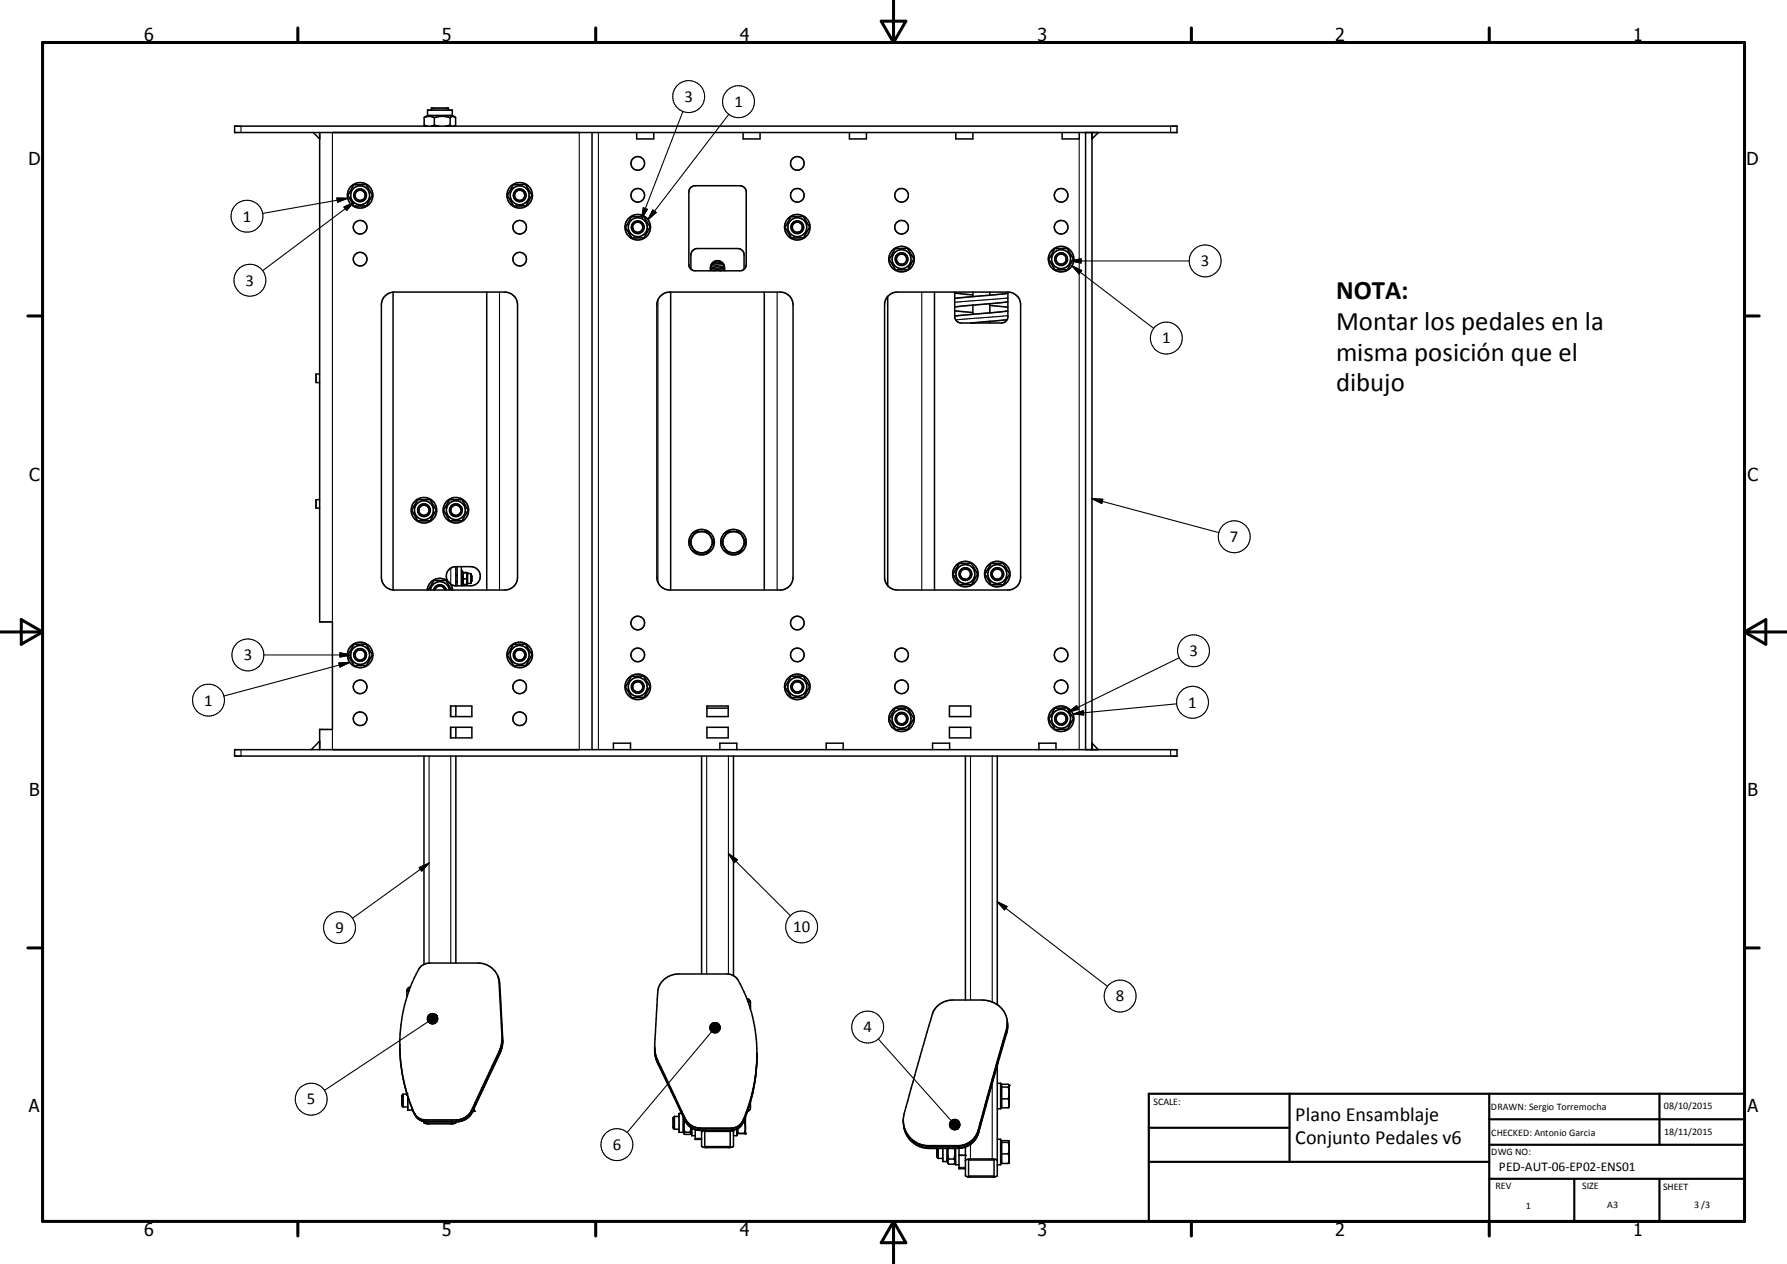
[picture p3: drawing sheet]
<svg xmlns="http://www.w3.org/2000/svg" width="420mm" height="297mm" viewBox="0 0 420 297" stroke-linecap="round" stroke-linejoin="round" font-family="sans-serif">
<g fill="none" stroke="#000" stroke-width=".36">
<path d="M55.1 29.6h221.6v1.5h-221.6zM73.6 31.1l1.5 1.5M75.1 31.1v115h3v25.3h-3v4.8M99.7 29.4l.7 .2M99.7 29.4l.4 .2M99.8 27.5l-.1 .1v1.8M99.9 27.6a2.47 2.47 0 0 1 2.2 0M100.5 27.1v-1.2h5.8v1.2M100.5 27.1h5.8M100.5 27.1l-.7 .4M101.4 25.9v-.5h4v.5M102.1 27.6a5.8 5.8 0 0 1 3.7 0"/>
<path d="M102.1 29.4l1.1 .2M102.1 29.4l-.7 .2M102.1 27.6v1.8M105.8 27.6a.83 .83 0 0 1 1.3 0v1.8l-.4 .2h.2M105.8 29.4l.4 .2M105.8 29.4l-1.1 .2M105.8 27.6v1.8M106.3 27.1l.6 .4M139.2 31.1v145.1M149.6 31.1v1.5h4.1v-1.5M174.7 31.1v1.5h4v-1.5M199.7 31.1v1.5h3.9v-1.5"/>
<path d="M224.7 31.1v1.5h4v-1.5M249.7 31.1v1.5h4v-1.5M255.2 31.1v145.1M256.7 31.1v145.1M258.2 31.1l-1.5 1.5M83.2 43.4h2.8l1.1 1.8a.75 .75 0 0 1 .1 1.3l-.7 1.2a.76 .76 0 0 1-1.1 .7h-2.2l-1.1-1.8a.78 .78 0 0 1 0-1.3zM120.7 43.4h2.1a.74 .74 0 0 1 1.1 .6l1.1 1.9-1 1.8a.79 .79 0 0 1-1.1 .7h-2.1l-1.2-1.8a.76 .76 0 0 1 0-1.3zM148.4 50.9h2.9l1.1 1.8a.75 .75 0 0 1 0 1.3l-1 1.9h-2.9l-1.5-2.5zM162.3 44.1l1.1-.5h10.5a1.48 1.48 0 0 1 1.5 1.5v17a1.48 1.48 0 0 1-1.5 1.5h-10.5a1.47 1.47 0 0 1-1.5-1.5v-17l.1-.5zM185.9 50.9h2.9l1.1 1.8a.77 .77 0 0 1 0 1.3l-1 1.9h-.4h-2.5l-1.1-1.8a.78 .78 0 0 1 0-1.3zM210.4 58.4h2.9l1.1 1.8a.75 .75 0 0 1 0 1.3l-1 1.9h-2.9l-1.1-1.8a.75 .75 0 0 1 0-1.3zM247.9 58.4h2.9l1.1 1.8a.78 .78 0 0 1 0 1.3l-1 1.9h-2.9l-1.1-1.8a.78 .78 0 0 1 0-1.3z"/>
<path d="M90.5 69.5l1-.6 1.1-.3h26.1a3 3 0 0 1 3 3v64a3 3 0 0 1-3 3h-26.1a3 3 0 0 1-3-3v-64l.3-1.1zM92.4 68.7v69.9M114.4 68.6v70M155.3 69.5l.9-.6 1.2-.3h26a3 3 0 0 1 3 3v64a2.96 2.96 0 0 1-3 3h-26a3 3 0 0 1-3-3v-64l.2-1.1zM157.6 68.6v70M162.4 63.3v-3.4a1.53 1.53 0 0 1 1.5-1.5h9.5a1.48 1.48 0 0 1 1.5 1.5v3.4M166.9 63.6l.3-.4h2.9l.2 .4M167 62.9v.7M167.2 63.1h-.2M167.4 61.8a1.66 1.66 0 0 1 2-.4 1.66 1.66 0 0 1 .9 1.8 3 3 0 0 0-3.3 0v-.6zM167.4 62.1l-.4 .8M167.8 63.6l.7-.1 1 .1"/>
<path d="M169.6 61.9l.3 .2a1.67 1.67 0 0 1 .4 1.5M169.6 61.9a1.63 1.63 0 0 0-2.2 .2M169.7 61.9l-2.3 .2M170.2 62.6l-.9 .2M179.6 68.6v70M208.7 69.6v68M208.8 69.5l1-.6 1.1-.3h26a2.99 2.99 0 0 1 3 3v64a2.96 2.96 0 0 1-3 3h-26a2.96 2.96 0 0 1-3-3v-64l.2-1.1zM219.7 68.6v70M224.4 68.6v5.8a1.56 1.56 0 0 0 1.5 1.5h9.5a1.52 1.52 0 0 0 1.5-1.5v-5.8M224.4 73l4.3 .4M224.4 68.9l4.3 .4M228.7 68.6v1.1"/>
<path d="M228.7 71.7v2.1M228.7 75.9h.1M228.7 75.9h-.6M232.7 68.6v.8M232.7 71.4v2.1M232.7 75.5v.4M232.7 71.8l4.2 .4M236.7 75.1l-8 .8M236.9 70.9l-12.5 1.2M236.9 73.1l-12.5 1.2M236.9 68.9l-12.5 1.2M75.1 87.9h-.8v2h.8"/>
<path d="M75.1 117.4h-.8v2h.8M98.2 117.4h2.9l1 1.8a.76 .76 0 0 1 0 1.4l-1 1.8h-2.9l-1.1-1.8a.76 .76 0 0 1 0-1.4zM105.7 117.4h2.9l1.1 1.8a.76 .76 0 0 1 0 1.4l-1.1 1.8h-2.9l-1.1-1.8a.76 .76 0 0 1 0-1.4zM100.6 138.6l1.4-2.2h2.8l1.3 2.2M101.2 138.6a2.22 2.22 0 0 1 2.2-1.9 2.22 2.22 0 0 1 2.2 1.9M101.9 138.6a1.51 1.51 0 0 1 1.5-1.2 1.51 1.51 0 0 1 1.5 1.2M102.2 138.6a1.18 1.18 0 0 1 1.2-.9 1.18 1.18 0 0 1 1.2 .9M105.2 136.5a2.99 2.99 0 0 0-4.8 2.1M105.2 136.5l.8 .9 .4 1.2M105.9 137.3l1.2 .3M107.1 133.2h3.6a2.25 2.25 0 0 1 2.2 2.2 2.25 2.25 0 0 1-2.2 2.2h-3.6M107.1 133.2a2.25 2.25 0 0 0-1.9 3.3"/>
<path d="M107.1 133.2v4.4M107.1 135.2h.4M107.1 136.7h.4M107.5 133.2v4.4M108.4 133.2v4.4M108.4 134.2h.3v3.4M108.7 137.1l.2 .2h.8M108.8 134.6h.1M108.8 134.6l-.1 .2M108.8 134.6h.9M109 136l-.2 .7 .2 .6M109 134.6l-.2 .7 .2 .7"/>
<path d="M109 136h.6M109.6 134.6l.2 .6-.2 .8M109.6 136l.2 .5-.2 .8M109.8 134.6h.1M109.8 137.3h-.1M109.8 134.6l.1 .2M109.9 134.8h.8v2.3h-.8M109.9 134.8v2.3M109.9 137.1l-.1 .2M110.7 135.2h.1M110.7 136.7h.1M110.8 135.2l.1 .1v1.2l-.1 .2"/>
<path d="M110.8 135.2v1.5M162.6 126.5l-.2 1.1 .3 1M162.6 126.4l-.6 1 .7 1.2M162.7 128.6l.8 1.3h2.9l.7-1.3M162.7 126.1l-.1 .4M162.7 128.6a2.49 2.49 0 0 0 4.4 0M166.9 125.8a2.53 2.53 0 0 0-4.2 .3M166.9 125.8l-.5-.9h-2.9l-.8 1.2M166.9 125.8l.3 .6M167.2 126.5l.2 1.1-.3 1M167.2 126.4l.2 .4a.77 .77 0 0 1 0 1.2l-.3 .6M170.1 126.4l-.6 1 .7 1.2"/>
<path d="M170.1 126.5l-.2 1.1 .3 1M170.2 126.1l.8-1.2h2.9l.7 1.2M170.2 126.1a2.5 2.5 0 0 1 4.4 0M170.2 126.1l-.1 .4M170.2 128.6l.8 1.3h2.9l.7-1.3M170.2 128.6a2.47 2.47 0 0 0 4.4 0M174.6 126.1l.1 .3M174.7 126.5l.2 1.1-.3 1M174.7 126.4l.6 1-.7 1.2M225.5 132.4h2.8l1.1 1.8a.74 .74 0 0 1 0 1.3l-1.1 1.9h-2.8l-1.5-2.5zM233 132.4h2.9l1 1.8a.74 .74 0 0 1 0 1.3l-1 1.9h-2.9l-1.1-1.9a.74 .74 0 0 1 0-1.3zM83.2 151.4h2.1a.77 .77 0 0 1 1.1 .6l.7 1.2a.75 .75 0 0 1 .1 1.3l-1.1 1.9h-2.1a.74 .74 0 0 1-1.1-.6l-.8-1.2a.78 .78 0 0 1 0-1.3z"/>
<path d="M120.7 151.4h2.1a.74 .74 0 0 1 1.1 .6l.8 1.2a.78 .78 0 0 1 0 1.3l-1.1 1.9h-2.1a.77 .77 0 0 1-1.1-.6l-.8-1.2a.76 .76 0 0 1 0-1.3zM148.4 158.9h2.9l1.5 2.4-1 1.9a.76 .76 0 0 1-1.2 .7h-2.1l-1.1-1.8a.78 .78 0 0 1 0-1.3zM185.9 158.9h2.9l1.5 2.4-1 1.9a.79 .79 0 0 1-1.2 .7h-2.1l-1.1-1.8a.78 .78 0 0 1 0-1.3zM55.1 176.2h221.6v1.5h-221.6zM75.1 174.1l-1.9 2.1M99.7 177.7v48.9M105.9 165.9h5v2.5h-5zM105.9 170.9h5v2.5h-5zM107.1 165.9v2.5M107.1 170.9v2.5M107.1 177.7v48.6M144.2 176.2v-1.6h4v1.6"/>
<path d="M164.9 177.7v51.2M166.2 165.9h5v2.5h-5zM166.2 170.9h5v2.5h-5zM166.2 166.4h5M169.2 176.2v-1.6h4v1.6M172.4 177.7v51.6M194.2 176.2v-1.6h4v1.6M210.4 166.4h2.9l1.1 1.8a.75 .75 0 0 1 0 1.3l-1 1.9h-1.4h-1.5l-1.1-1.8a.75 .75 0 0 1 0-1.3zM219.2 176.2v-1.6h4v1.6M223.2 165.9h5v2.5h-5zM223.2 170.9h5v2.5h-5zM226.9 177.7v57.3"/>
<path d="M234.4 177.7v58.4M244.2 176.2v-1.6h4v1.6M247.9 166.4h2.9l1.1 1.8a.78 .78 0 0 1 0 1.3l-1 1.9h-1.5h-1.4l-1.1-1.8a.78 .78 0 0 1 0-1.3zM256.7 174.6l1.5 1.6M95.6 232.9v1.3M96.2 232.6l-.6 .3M96.5 231.9l-.6 .3-.3 .7M117 229.3l.2 .5a71.6 71.6 0 0 1 .8 10.9l.2 3.3a6.9 6.9 0 0 1-.7 3.6l-5.7 11.9M175.6 234.7l.6 .3 .2 .6M175.8 235.3l.6 .3M176.4 235.6v1.6M236.7 239.9l.1 .3"/>
<path d="M94 245.4v2.3M94 247.7l.6 4.9 .9 4M94 247.7a41.4 41.4 0 0 0 2.8 12.7M94.7 257.1v3M94.7 257.1l-.3 .3v2.4l.3 .3M94.7 257.1h1M95.6 257l.2 .6M95.8 257.6v3.2h1.1M118 244.1l-.3 1.8-.4 1.2-6.5 13.9a4 4 0 0 1-3.3 2.2h-7.5a3.5 3.5 0 0 1-3.2-3.1l-1.2-3.3M118 244.2l-.7-13.5a4.8 4.8 0 0 0-4.5-4.4h-11.8a2.98 2.98 0 0 0-2.6 1.5 36.7 36.7 0 0 0-4.4 19.9M118.2 244.5l-.5 2.6-6.7 14.2M153.9 246.9l.1 1.3 .5 1.4 5.7 12"/>
<path d="M153.9 246.2l.1 1 .5 1.8 6.5 13.7a4 4 0 0 0 3.4 2.4l7.9-.1 1.1-.3 .9-.8a36.6 36.6 0 0 0 3.5-13.3M153.9 247.7v-2l.7-12.5a4.8 4.8 0 0 1 5-4.3h11.2a3 3 0 0 1 2.7 1.4 35.7 35.7 0 0 1 4.3 20.3M154 247.9l.6 1.7 6.4 13.6a4 4 0 0 0 3.4 2.3l8.2-.1a2.95 2.95 0 0 0 2-1.7 40.1 40.1 0 0 0 3.3-15.3M176.4 258.9l-.7 2.2M176.4 258.9v1.6l-.3 .5-.4 .1M177.8 250.6l-.3 3.4-1.1 4.9M177.9 249.5l-.1 1.1M177.9 247.6v.3M177.9 248v.3M234.4 250.4v25.9l-.9 .3h-5.7l-.8-.2-.1-6.8M234.4 254.5h.8v6h-.8M235.2 259.7h.3"/>
<path d="M235.2 255.4h.3M235.5 254.8h1.5l.2 .2v5.1l-.2 .2h-1.5zM235.5 255.4h1.5M235.5 258.2h1.5M236.8 240.6l-.2 1.2-6.7 23.7a5 5 0 0 1-4.4 3.7h-7.5a6 6 0 0 1-5.7-5.8M236.8 240.2l-.2 2-6.7 23.5a5.1 5.1 0 0 1-4.8 3.7h-6.8a5.9 5.9 0 0 1-6-5.9M236.8 240.9l-.2 1.8-6.6 23.5a5 5 0 0 1-4.8 3.7h-6.8a6 6 0 0 1-6-5.4M237 258.2l.2 .8M237 255.4l.2 1.1M237.2 259.5l-.2 .8M237.2 257.2l-.2 1M237.2 255.2l-.2 .2"/>
<path d="M94.7 260.1h1.1M96.8 260.4l.5 1.1M96.9 260.4v.4M96.9 260.8l.2 .4M97.1 261.2h.1M97.3 261.6l.2 .4M97.3 261.5l.3 .5M97.5 262l.8 .9M97.6 262l.7 .9M98.3 262.9l.3 .3M98.3 262.9l.4 .2M98.6 263.2l1.3 .4 8-.1"/>
<path d="M98.7 263.1l1.5 .4M99.7 263.5l.1 .4 .8 .2h5.6l.9-.2v-.3M100.4 263.6v.3h6v-.3M108.4 263.4l-.2 .1M108.4 263.4l-.5 .1M109.6 262.9l-1.2 .5M110.8 261.6l-1.2 1.3M110.9 261.4l-.5 .8-.6 .6M111.1 261l.3 .1M111.3 260.6l-.1 .4M111.4 261.1h.1M111.4 261.1l-.3 .1-.2 .3"/>
<path d="M111.4 260.4v.7M158.5 262.3v3M158.5 262.3l-.3 .3v2.4l.3 .3M158.5 265.3h1.1M158.5 262.3h1.1M160.2 261.6h-.6v4.5h1M160.2 261.6l.8 1.7M160.6 262.5v3.6M160.6 266.1l.2 .3M160.8 266.4l.2 .2h1.2l.2-.2M160.9 263.1l.1 .2M161 266h1.2"/>
<path d="M161 266l-.2 .4M161 263.3l-.2 1.1 .2 1.6M161 263.3h.1M161 263.3l.6 1 .8 .7M162.2 266l.2 .4M162.4 265l-.2 1M162.6 265.1v1.8h.8M162.6 266.1l-.2 .3M163.4 265.4v2.3h1.5M165.7 265.8h5.9v3.6h-5.9zM165.7 265.6l-.8 .4M171.7 265.6l.7 .4"/>
<path d="M172.4 265.6v3.7l-.3 .2-.6 .2h-5.7l-.8-.2-.1-3.9M173.2 265.3v1.6h-.8M173.2 266h.2M173.4 266.3h1.6M174.7 263.8h.3M175 266.3h.2M175 263.8l.2 .9M175.2 262.4v4h-1.8v-1.2M175.2 265.3l-.2 1M175.2 262.8l-.2 1M175.7 261.1l-.7 1.8a3.3 3.3 0 0 1-3.1 2.7h-7.5l-1.3-.3-.7-.3M212.3 263.5l.1-1.4 .5-1.9 6.2-21.9a4.9 4.9 0 0 1 4.9-3.3h6.8a5.8 5.8 0 0 1 6 6.1l-.2 1.2-6.6 23.7a5.1 5.1 0 0 1-4.8 3.7h-6.8a6 6 0 0 1-5.9-4.9"/>
<path d="M220.2 269.9v2l.3 .3M220.5 269.9v2.3M220.5 272.2h1.1M221.6 269.9v3h1M222.6 269.9v3M222.6 272.9l.3 .6M222.9 269.9l-.1 1.2 .2 1.2M223 272.3l-.2 .5 .2 .8h1.2a.92 .92 0 0 0 0-1.3M223 272.3h1.2M224.3 269.9a4.4 4.4 0 0 1-.1 2.4M224.6 269.9v3.8h.8M224.6 272.9l-.3 .6"/>
<path d="M225.4 269.9v4.7h1.5M225.4 271.5h1.5M226.9 272.7l.3-.2 .6-.2h5.7l.7 .2 .2 .2M227.7 272.6h5.9v3.7h-5.9zM234.4 267.7h.8v6h-.8M235.2 272.9h.3M235.2 268.5h.3M235.5 268h1.5l.2 .2v5l-.2 .2h-1.5zM235.5 271.1h1.5M235.5 268.4h1.5M237 268.4l.2 1.1M237 271.1l.2 .9"/>
<path d="M237.2 268.3l-.2 .1M237.2 270.1l-.2 1M237.2 272.5l-.2 .9"/>
<circle cx="149.9" cy="38.4" r="1.6"/>
<circle cx="187.4" cy="38.4" r="1.6"/>
<circle cx="84.6" cy="45.9" r="1.19"/>
<circle cx="84.6" cy="45.9" r="3"/>
<circle cx="84.6" cy="45.9" r="1.49"/>
<circle cx="84.6" cy="45.9" r="2.24"/>
<circle cx="84.7" cy="53.4" r="1.6"/>
<circle cx="122.1" cy="45.9" r="1.5"/>
<circle cx="122.1" cy="45.9" r="3"/>
<circle cx="122.1" cy="53.4" r="1.6"/>
<circle cx="122.2" cy="45.9" r="1.19"/>
<circle cx="122.2" cy="45.9" r="2.23"/>
<circle cx="149.9" cy="53.4" r="1.19"/>
<circle cx="149.9" cy="53.4" r="2.23"/>
<circle cx="149.9" cy="45.9" r="1.6"/>
<circle cx="149.9" cy="53.4" r="2.99"/>
<circle cx="149.9" cy="53.4" r="1.5"/>
<circle cx="187.4" cy="53.4" r="2.23"/>
<circle cx="187.4" cy="53.4" r="1.5"/>
<circle cx="187.4" cy="53.4" r="3"/>
<circle cx="187.4" cy="53.4" r="1.19"/>
<circle cx="187.4" cy="45.9" r="1.6"/>
<circle cx="211.9" cy="45.9" r="1.6"/>
<circle cx="211.9" cy="53.4" r="1.6"/>
<circle cx="249.4" cy="45.9" r="1.6"/>
<circle cx="249.4" cy="53.4" r="1.6"/>
<circle cx="84.7" cy="60.9" r="1.59"/>
<circle cx="122.1" cy="60.9" r="1.59"/>
<circle cx="211.9" cy="60.9" r="2.23"/>
<circle cx="211.9" cy="60.9" r="3"/>
<circle cx="211.9" cy="60.9" r="1.19"/>
<circle cx="211.9" cy="60.9" r="1.5"/>
<circle cx="249.4" cy="60.9" r="3"/>
<circle cx="249.4" cy="60.9" r="1.5"/>
<circle cx="249.4" cy="60.9" r="1.2"/>
<circle cx="249.4" cy="60.9" r="2.23"/>
<circle cx="99.6" cy="119.9" r="2.22"/>
<circle cx="99.6" cy="119.9" r="3"/>
<circle cx="99.6" cy="119.9" r="1.51"/>
<circle cx="99.7" cy="119.9" r="1.2"/>
<circle cx="107.1" cy="119.9" r="1.5"/>
<circle cx="107.1" cy="119.9" r="2.22"/>
<circle cx="107.1" cy="119.9" r="1.2"/>
<circle cx="107.2" cy="119.9" r="3"/>
<circle cx="164.9" cy="127.4" r="2.99"/>
<circle cx="172.4" cy="127.4" r="3"/>
<circle cx="226.9" cy="134.9" r="1.19"/>
<circle cx="226.9" cy="134.9" r="3"/>
<circle cx="226.9" cy="134.9" r="2.22"/>
<circle cx="226.9" cy="134.9" r="1.5"/>
<circle cx="234.4" cy="134.9" r="1.19"/>
<circle cx="234.4" cy="134.9" r="2.22"/>
<circle cx="234.4" cy="134.9" r="1.5"/>
<circle cx="234.4" cy="134.9" r="3"/>
<circle cx="84.6" cy="153.9" r="1.19"/>
<circle cx="84.6" cy="153.9" r="3"/>
<circle cx="84.6" cy="153.9" r="1.49"/>
<circle cx="84.6" cy="153.9" r="2.22"/>
<circle cx="122.1" cy="153.9" r="1.5"/>
<circle cx="122.2" cy="153.9" r="2.23"/>
<circle cx="122.2" cy="153.9" r="1.19"/>
<circle cx="122.2" cy="153.9" r="2.99"/>
<circle cx="149.9" cy="153.9" r="1.6"/>
<circle cx="149.9" cy="146.4" r="1.6"/>
<circle cx="187.4" cy="146.4" r="1.6"/>
<circle cx="187.4" cy="153.9" r="1.6"/>
<circle cx="211.9" cy="153.9" r="1.6"/>
<circle cx="249.4" cy="153.9" r="1.6"/>
<circle cx="84.6" cy="168.9" r="1.61"/>
<circle cx="84.6" cy="161.4" r="1.6"/>
<circle cx="122.1" cy="168.9" r="1.59"/>
<circle cx="122.2" cy="161.4" r="1.6"/>
<circle cx="149.9" cy="161.4" r="1.19"/>
<circle cx="149.9" cy="161.4" r="2.99"/>
<circle cx="149.9" cy="161.4" r="2.23"/>
<circle cx="149.9" cy="161.4" r="1.5"/>
<circle cx="187.4" cy="161.4" r="1.19"/>
<circle cx="187.4" cy="161.4" r="2.23"/>
<circle cx="187.4" cy="161.4" r="1.5"/>
<circle cx="187.4" cy="161.4" r="3"/>
<circle cx="211.9" cy="168.9" r="1.5"/>
<circle cx="211.9" cy="168.9" r="2.23"/>
<circle cx="211.9" cy="168.9" r="3"/>
<circle cx="211.9" cy="168.9" r="1.19"/>
<circle cx="211.9" cy="161.4" r="1.6"/>
<circle cx="249.4" cy="161.4" r="1.6"/>
<circle cx="249.4" cy="168.9" r="1.5"/>
<circle cx="249.4" cy="168.9" r="1.2"/>
<circle cx="249.4" cy="168.9" r="3"/>
<circle cx="249.4" cy="168.9" r="2.23"/>
</g>
<g fill="none" stroke="#000" stroke-width=".25">
<path d="M56.6 29.6v1.5M78.1 31.1v115M136.2 31.1v145.1M140.7 31.1v145.1M160.5 26.2l-9.7 25.1M171.3 26.8l-19 24.8M253.7 32.6v143.6M275.2 29.6v1.5M79.2 46.5l2.5 .1-2.3 .9zM80.9 48.6l2.3-1-1.7 1.9zM81.7 46.6l-19.9 3.5M83.2 47.6l-21.5 16"/>
<path d="M151.2 48.8l1 .4-1.4 2.1zM153.4 49.3l.8 .6-1.9 1.7zM117.4 68.6v70M154.6 70.4v66.4M169.9 62.2l-2.8 .3M182.7 68.6v70M216.7 68.6v70M236.9 74.2l-12.3 1M236.9 70l-12.5 1M251.6 61.3h27.9M251.6 61.3l2.5-.5v1zM252 62.5l19.2 14.7"/>
<path d="M252 62.5l2.3 1.1-.7 .8zM256.7 117.2l29.8 8M256.7 117.2l2.5 .1-.2 1zM105.9 133.5v3.8M62 153.9h20.4M79.7 155.8l2.5-.2-2.3 1.1zM79.9 153.4l2.5 .5-2.5 .5zM82.2 155.6l-29.6 8M277.2 154.6l-24.9 12.1M56.6 176.2v1.5M78.1 171.4v4.8M100.8 177.7v48.6"/>
<path d="M105.9 165.9v2.5M105.9 170.9v2.5M105.9 177.7v48.6M166.1 177.7v51.2M171.2 177.7v51.2M228.1 177.7v57.3M233.2 177.7v57.7M252.2 166.8l-1.2 .6M252.2 167l-1.2 .4M253.1 167.5l1.5-.5 .1 1-2.2-.2M253.4 166.6l-.3-.8-2.1 1.6M275.2 176.2v1.5"/>
<path d="M276.6 165.4l-24 2.3M98.5 203.9l2.3-1.1-1.7 1.9zM100.8 202.8l-18 13M171.2 200.6l14.6 14.6M171.2 200.6l2.1 1.4-.7 .7zM234.4 211.9l25.9 19.9M234.4 211.9l2.3 1.1-.6 .8zM100.6 240.1l-24.3 16.1M117.3 247.1v.2M117.3 247.3l-6.4 13.6M117.5 247.5v.1M118 244.2a6.9 6.9 0 0 1-.7 3.1"/>
<path d="M153.9 246.4l.1 1.4 .6 1.6M154.6 249.1v.3M154.6 249.6v.3M154.6 249.4l6.4 13.5M167.2 242.5l-19.8 23.6M177.9 247.9a38.8 38.8 0 0 1-3.3 15.5M206.4 244.1l17.2 19.2M233.2 254.6v17.7M236.6 241.8v.4M236.6 242.3v.4M97.2 261.3v.1M97.4 261.7h.1"/>
<path d="M97.4 261.7v.1M97.4 261.7a2.98 2.98 0 0 0 2.6 1.5M100 263.2h.1M100.2 263.5v.1M107.2 263.2h.1M107.4 263.5v.1M110.9 260.8v.1M110.9 260.9l-.5 .7-.8 .8-1.4 .7-8.2 .1M111 261.2v.1M161 262.7v.2M161 263.2v.1M161 262.9l.1 .2a4.1 4.1 0 0 0 3.3 2.1h7.5"/>
<path d="M163.4 267.5h1.5M164.6 265.1v.1M164.6 265.5v.1M171.9 265.1v.1M171.9 265.5v.1M174.6 263.2v.2M174.6 263.7v.1M174.6 263.4a2.93 2.93 0 0 1-2.7 1.8M218.3 269.2v.2M218.4 269.7v.2M225.1 269.2v.2M225.2 269.7v.2"/>
<path d="M225.4 271.4h1.5M225.4 274.3h1.5M228.1 268.9v3.4M229.9 265.5v.2M230 266v.2"/>
<circle cx="161.9" cy="22.7" r="3.8"/>
<circle cx="173.6" cy="23.9" r="3.8"/>
<circle cx="58" cy="50.8" r="3.8"/>
<circle cx="58.7" cy="65.8" r="3.8"/>
<circle cx="274.1" cy="79.4" r="3.7"/>
<circle cx="283.3" cy="61.3" r="3.7"/>
<circle cx="290.1" cy="126.1" r="3.8"/>
<circle cx="58.3" cy="153.9" r="3.7"/>
<circle cx="280.5" cy="152.9" r="3.8"/>
<circle cx="49" cy="164.5" r="3.8"/>
<circle cx="280.3" cy="165" r="3.8"/>
<circle cx="79.8" cy="218" r="3.8"/>
<circle cx="188.4" cy="217.8" r="3.7"/>
<circle cx="263.3" cy="234.1" r="3.7"/>
<circle cx="73.1" cy="258.3" r="3.8"/>
<circle cx="203.9" cy="241.3" r="3.7"/>
<circle cx="145" cy="269" r="3.8"/>
</g>
<g fill="#000">
<circle cx="108.8" cy="134.6" r=".18"/>
<circle cx="109.8" cy="134.6" r=".18"/>
<circle cx="175.8" cy="235.3" r=".18"/>
<circle cx="95.6" cy="257" r=".18"/>
<circle cx="237.2" cy="255.1" r=".18"/>
<circle cx="97.4" cy="261.7" r=".18"/>
<circle cx="111.4" cy="261.1" r=".18"/>
<circle cx="163.4" cy="267.7" r=".18"/>
<circle cx="175.2" cy="266.4" r=".18"/>
<circle cx="225.4" cy="271.5" r=".18"/>
<circle cx="225.4" cy="274.6" r=".18"/>
<circle cx="226.9" cy="271.5" r=".18"/>
</g>
<g fill="none" stroke="#000" stroke-width=".71">
<path d="M10 10h400v277h-400zM70 6.6v3.4M140 6.6v3.4M207.1 5h5.8l-2.9 5zM210 0v10M280 6.6v3.4M350 6.6v3.4M6.6 74.2h3.4M410 74.2h3.5M0 148.5h10M5 145.6l5 2.9-5 2.9zM410 148.5h10.1"/>
<path d="M410 148.5l5.1-2.9v5.8zM6.6 222.7h3.4M410 222.7h3.5M70 287v3.4M140 287v3.4M210 287v10M210 287l2.9 5h-5.8zM280 287v3.4M350 287v3.4"/>
</g>
<path d="M270 257h140v30h-140zM303.1 257v16M350 257v30M390.1 257v12M270 265h33.1M270 273h80M350 277h60M350 269h60M350 263h60M370 277v10M390.1 277v10" fill="none" stroke="#000" stroke-width=".51"/>
<g fill="#000" stroke="#000" stroke-width=".25">
<path d="M79.2 46.5l2.5 .1-2.3 .9zM80.9 48.6l2.3-1-1.7 1.9zM151.2 48.8l1 .4-1.4 2.1zM153.4 49.3l.8 .6-1.9 1.7zM251.6 61.3l2.5-.5v1zM252 62.5l2.3 1.1-.7 .8zM256.7 117.2l2.5 .1-.2 1zM79.7 155.8l2.5-.2-2.3 1.1zM79.9 153.4l2.5 .5-2.5 .5zM251 167.4l2.1-1.6 .4 .9zM252.2 167.8l2.4-.8 .1 1zM98.5 203.9l2.3-1.1-1.7 1.9z"/>
<path d="M171.2 200.6l2.1 1.4-.7 .7zM234.4 211.9l2.3 1.1-.6 .8zM102.3 238.3l.4 .4zM102.1 238.2l.6 .5zM101.8 238.1l.9 .6zM101.5 238.1h.3l.9 .6zM101.3 238.2l.2-.1 1.2 .6zM101 238.3l.3-.1 1.4 .5zM100.8 238.5l.2-.2 1.7 .4zM100.8 238.5l1.9 .2h-2.1zM100.6 238.7h2.1l-2.2 .2zM100.5 238.9l2.2-.2-2.3 .5z"/>
<path d="M100.4 239.2l2.3-.5-2.3 .8zM100.4 239.5l2.3-.8-2.3 1zM100.4 239.7l2.3-1-2.2 1.3zM100.5 240l2.2-1.3-2 1.5zM100.7 240.2l2-1.5-1.8 1.7zM100.9 240.4l1.8-1.7-1.6 1.8zM102.7 238.7l-1.3 1.9-.3-.1zM102.7 238.7l-1.1 1.9h-.2zM102.7 238.7l-.8 1.9h-.3zM102.7 238.7l-.5 1.8-.3 .1zM102.7 238.7l-.3 1.7-.2 .1zM102.7 238.7l-.1 1.5-.2 .2z"/>
<path d="M102.7 238.7l.1 1.3-.2 .2zM102.7 238.7l.1 1.3zM102.7 238.7l.2 1zM102.7 238.7l.2 .8zM102.7 238.7l.2 .5zM102.7 238.7l.1 .2zM168.4 240.3l.4 .2zM168.1 240.3l.7 .2zM167.8 240.3l1 .2zM167.6 240.3l1.2 .2zM167.3 240.5l.3-.2 1.2 .2zM167.1 240.6l.2-.1h1.5z"/>
<path d="M167.1 240.6l1.7-.1-1.8 .4zM167 240.9l1.8-.4-1.9 .6zM166.9 241.1l1.9-.6-2 .9zM166.8 241.4l2-.9-2 1.1zM166.8 241.6l2-1.1-1.9 1.4zM166.9 241.9l1.9-1.4-1.8 1.6zM167 242.1l1.8-1.6-1.7 1.9zM168.8 240.5l-1.5 2.1-.2-.2zM168.8 240.5l-1.2 2.2-.3-.1zM168.8 240.5l-.9 2.2h-.3zM168.8 240.5l-.7 2.3-.2-.1zM168.8 240.5l-.4 2.2-.3 .1z"/>
<path d="M168.8 240.5l-.2 2.1-.2 .1zM168.8 240.5l.1 2-.3 .1zM168.8 240.5l.3 1.7-.2 .3zM168.8 240.5l.4 1.5-.1 .2zM168.8 240.5l.5 1.3-.1 .2zM168.8 240.5l.5 1v.3zM168.8 240.5l.5 1zM168.8 240.5l.5 .7zM168.8 240.5l.4 .5zM168.8 240.5l.3 .2zM225.5 264.8l-.3 .4zM225.6 264.5l-.4 .7z"/>
<path d="M225.6 264.2l-.4 1zM225.6 263.9v.3l-.4 1zM225.5 263.7l.1 .2-.4 1.3zM225.4 263.5l.1 .2-.3 1.5zM225.2 263.3l.2 .2-.2 1.7zM225 263.1l.2 .2v1.9zM224.7 263l.3 .1 .2 2.1zM224.4 263h.3l.5 2.2zM224.1 263h.3l.8 2.2zM223.9 263.1l.2-.1 1.1 2.2zM223.7 263.2l.2-.1 1.3 2.1zM223.5 263.4l.2-.2 1.5 2z"/>
<path d="M223.5 263.4l1.7 1.8-1.9-1.6zM223.3 263.6l1.9 1.6-2-1.3zM223.2 263.9l2 1.3-2-1.1zM223.2 264.1l2 1.1-2-.8zM223.2 264.4l2 .8-2-.5zM223.2 264.7l2 .5-1.9-.3zM223.3 264.9l1.9 .3-1.7-.1zM223.5 265.1l1.7 .1-1.5 .1zM223.7 265.3l1.5-.1-1.3 .2zM223.9 265.4l1.3-.2-1 .3zM224.2 265.5l1-.3zM224.5 265.5l.7-.3z"/>
<path d="M224.8 265.4l.4-.2zM225 265.3l.2-.1z"/>
</g>
<g font-size="6.3">
<text x="314" y="70.4">NOTA:</text>
<text x="314" y="77.6">Montar los pedales en la</text>
<text x="314" y="84.8">misma posición que el</text>
<text x="314" y="91.9">dibujo</text>
</g>
<g font-size="4.7">
<text x="304.5" y="263.5">Plano Ensamblaje</text>
<text x="304.5" y="268.9">Conjunto Pedales v6</text>
</g>
<g font-size="4.2">
<text x="33.9" y="9.6">6</text>
<text x="103.9" y="9.6">5</text>
<text x="173.9" y="9.6">4</text>
<text x="243.8" y="9.6">3</text>
<text x="313.9" y="9.6">2</text>
<text x="383.9" y="9.6">1</text>
<text x="6.7" y="38.7">D</text>
<text x="410.5" y="38.7">D</text>
<text x="6.9" y="112.9">C</text>
<text x="410.7" y="112.9">C</text>
<text x="6.9" y="187.1">B</text>
<text x="410.7" y="187.1">B</text>
<text x="6.8" y="261.4">A</text>
<text x="410.7" y="261.4">A</text>
<text x="33.9" y="290.4">6</text>
<text x="103.9" y="290.4">5</text>
<text x="173.9" y="290.4">4</text>
<text x="243.8" y="290.4">3</text>
<text x="313.9" y="290.4">2</text>
<text x="383.9" y="290.4">1</text>
</g>
<g font-size="3.9">
<text x="160.9" y="24">3</text>
<text x="172.6" y="25.1">1</text>
<text x="57.1" y="52.1">1</text>
<text x="282.3" y="62.6">3</text>
<text x="57.7" y="67.1">3</text>
<text x="273.1" y="80.7">1</text>
<text x="289.1" y="127.4">7</text>
<text x="57.3" y="155.2">3</text>
<text x="279.6" y="154.2">3</text>
<text x="48" y="165.8">1</text>
<text x="279.3" y="166.3">1</text>
<text x="78.8" y="219.2">9</text>
<text x="186.4" y="219">10</text>
<text x="262.3" y="235.3">8</text>
<text x="202.9" y="242.6">4</text>
<text x="72.1" y="259.5">5</text>
<text x="144" y="270.3">6</text>
</g>
<text font-size="3.1" x="352.3" y="275.3">PED-AUT-06-EP02-ENS01</text>
<g font-size="2.4">
<text x="271.1" y="259.7">SCALE:</text>
<text x="350.4" y="260.8">DRAWN: Sergio Torremocha</text>
<text x="391.1" y="260.6">08/10/2015</text>
<text x="350.5" y="267">CHECKED: Antonio Garcia</text>
<text x="391.2" y="266.7">18/11/2015</text>
<text x="350.5" y="271.4">DWG NO:</text>
<text x="351.5" y="279.3">REV</text>
<text x="371.9" y="279.4">SIZE</text>
<text x="390.9" y="279.6">SHEET</text>
<text x="358.6" y="284.1">1</text>
<text x="377.8" y="283.9">A3</text>
<text x="398.2" y="283.8">3 /3</text>
</g>
</svg>
